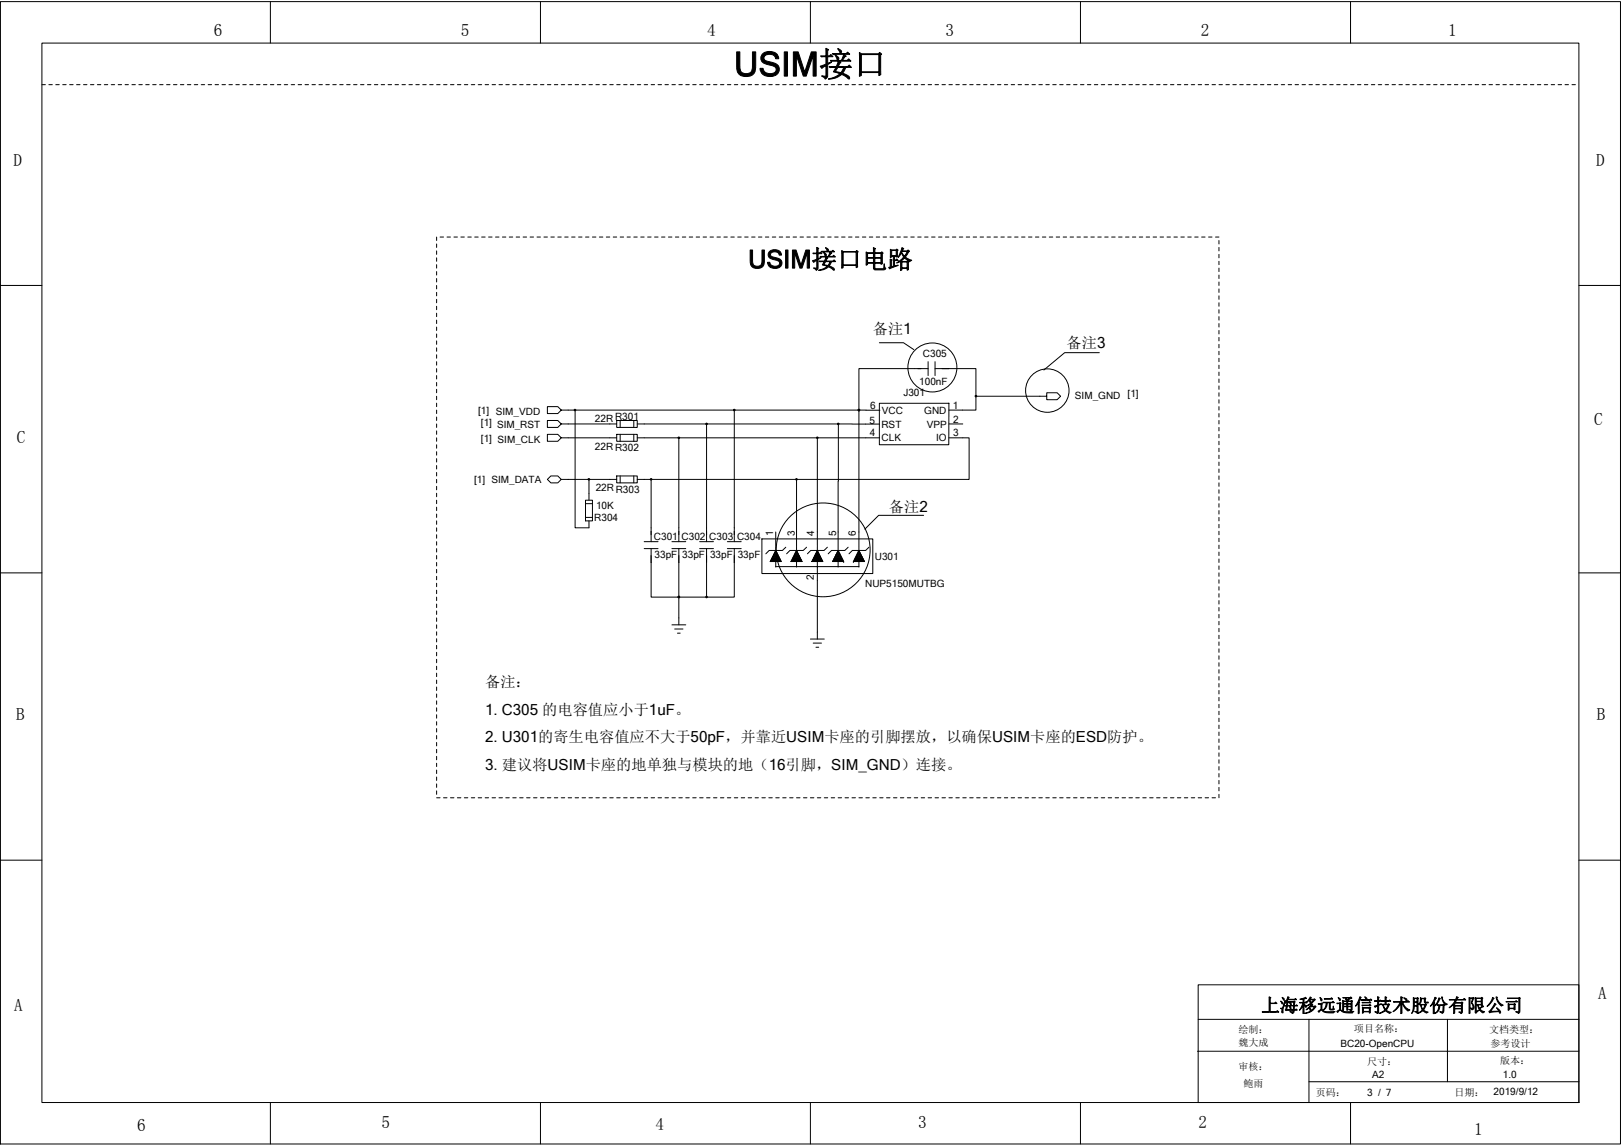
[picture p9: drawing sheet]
<svg xmlns="http://www.w3.org/2000/svg" width="297mm" height="210mm" viewBox="0 0 297 210" stroke-linecap="round" stroke-linejoin="round" font-family="sans-serif">
<g fill="none" stroke="#000" stroke-width=".18">
<path d="M.1 .3h296.8v209.3h-296.8zM7.7 7.9h281.6v194.1h-281.6zM7.7 15.5h.6M9 15.5h.6M10.2 15.5h.7M11.5 15.5h.6M12.8 15.5h.6M14 15.5h.7M15.3 15.5h.6M16.6 15.5h.6M17.8 15.5h.7M19.1 15.5h.6"/>
<path d="M20.4 15.5h.6M21.7 15.5h.6M22.9 15.5h.6M24.2 15.5h.6M25.4 15.5h.7M26.7 15.5h.6M28 15.5h.6M29.2 15.5h.7M30.5 15.5h.7M31.8 15.5h.6M33.1 15.5h.6M34.3 15.5h.7"/>
<path d="M35.6 15.5h.6M36.9 15.5h.6M38.1 15.5h.7M39.4 15.5h.6M40.7 15.5h.6M41.9 15.5h.7M43.2 15.5h.7M44.5 15.5h.6M45.8 15.5h.6M47 15.5h.6M48.3 15.5h.6M49.5 .3v7.6"/>
<path d="M49.5 15.5h.7M50.8 15.5h.7M52.1 15.5h.6M53.4 15.5h.6M54.6 15.5h.7M55.9 15.5h.6M57.2 15.5h.6M58.4 15.5h.7M59.7 15.5h.6M61 15.5h.6M62.2 15.5h.7M63.5 15.5h.7"/>
<path d="M64.8 15.5h.6M66.1 15.5h.6M67.3 15.5h.7M68.6 15.5h.6M69.8 15.5h.7M71.1 15.5h.7M72.4 15.5h.6M73.7 15.5h.6M74.9 15.5h.7M76.2 15.5h.6M77.5 15.5h.6M78.7 15.5h.7"/>
<path d="M80 15.5h.6M81.3 15.5h.6M82.5 15.5h.7M83.8 15.5h.7M85.1 15.5h.6M86.4 15.5h.6M87.6 15.5h.7M88.9 15.5h.6M90.2 15.5h.6M91.4 15.5h.7M92.7 15.5h.6M94 15.5h.6"/>
<path d="M95.2 15.5h.7M96.5 15.5h.6M97.8 15.5h.6M99 .3v7.6M99 15.5h.7M100.3 15.5h.6M101.6 15.5h.6M102.8 15.5h.7M104.1 15.5h.7M105.4 15.5h.6M106.7 15.5h.6M107.9 15.5h.7"/>
<path d="M109.2 15.5h.6M110.5 15.5h.6M111.7 15.5h.7M113 15.5h.6M114.3 15.5h.6M115.5 15.5h.6M116.8 15.5h.6M118 15.5h.7M119.3 15.5h.6M120.6 15.5h.6M121.9 15.5h.6M123.1 15.5h.7"/>
<path d="M124.4 15.5h.6M125.7 15.5h.6M126.9 15.5h.7M128.2 15.5h.6M129.5 15.5h.6M130.7 15.5h.7M132 15.5h.6M133.3 15.5h.6M134.6 15.5h.6M135.8 15.5h.7M137.1 15.5h.6M138.4 15.5h.6"/>
<path d="M139.6 15.5h.6M140.9 15.5h.6M142.2 15.5h.6M143.4 15.5h.7M144.7 15.5h.6M146 15.5h.6M147.2 15.5h.7M148.5 .3v7.6M148.5 15.5h.6M149.8 15.5h.6M151 15.5h.7M152.3 15.5h.6"/>
<path d="M153.6 15.5h.6M154.9 15.5h.6M156.1 15.5h.7M157.4 15.5h.6M158.7 15.5h.6M159.9 15.5h.7M161.2 15.5h.6M162.5 15.5h.6M163.7 15.5h.7M165 15.5h.6M166.3 15.5h.6M167.5 15.5h.7"/>
<path d="M168.8 15.5h.6M170.1 15.5h.6M171.3 15.5h.7M172.6 15.5h.6M173.9 15.5h.6M175.2 15.5h.6M176.4 15.5h.7M177.7 15.5h.6M179 15.5h.6M180.2 15.5h.7M181.5 15.5h.6M182.8 15.5h.6"/>
<path d="M184 15.5h.7M185.3 15.5h.6M186.6 15.5h.6M187.8 15.5h.7M189.1 15.5h.6M190.4 15.5h.6M191.6 15.5h.7M192.9 15.5h.6M194.2 15.5h.6M195.4 15.5h.7M196.7 15.5h.7M198 .3v7.6"/>
<path d="M198 15.5h.6M199.3 15.5h.6M200.5 15.5h.7M201.8 15.5h.6M203.1 15.5h.6M204.3 15.5h.7M205.6 15.5h.6M206.9 15.5h.6M208.1 15.5h.7M209.4 15.5h.6M210.7 15.5h.6M211.9 15.5h.7"/>
<path d="M213.2 15.5h.6M214.5 15.5h.6M215.7 15.5h.7M217 15.5h.7M218.3 15.5h.6M219.6 15.5h.6M220.8 15.5h.7M222.1 15.5h.6M223.4 15.5h.6M224.6 15.5h.7M225.9 15.5h.6M227.2 15.5h.6"/>
<path d="M228.4 15.5h.7M229.7 15.5h.7M231 15.5h.6M232.2 15.5h.7M233.5 15.5h.6M234.8 15.5h.6M236 15.5h.7M237.3 15.5h.7M238.6 15.5h.6M239.9 15.5h.6M241.1 15.5h.7M242.4 15.5h.6"/>
<path d="M243.7 15.5h.6M244.9 15.5h.7M246.2 15.5h.6M247.5 .3v7.6M247.5 15.5h.6M248.7 15.5h.7M250 15.5h.7M251.3 15.5h.6M252.6 15.5h.6M253.8 15.5h.6M255.1 15.5h.6M256.3 15.5h.7"/>
<path d="M257.6 15.5h.7M258.9 15.5h.6M260.2 15.5h.6M261.4 15.5h.7M262.7 15.5h.6M264 15.5h.6M265.2 15.5h.7M266.5 15.5h.6M267.8 15.5h.6M269 15.5h.7M270.3 15.5h.7M271.6 15.5h.6"/>
<path d="M272.9 15.5h.6M274.1 15.5h.7M275.4 15.5h.6M276.7 15.5h.6M277.9 15.5h.6M279.2 15.5h.6M280.4 15.5h.7M281.7 15.5h.6M283 15.5h.6M284.2 15.5h.7M285.5 15.5h.6M286.8 15.5h.6"/>
<path d="M288.1 15.5h.6M.1 52.3h7.6M80 43.4v.7M80 44.7v.6M80 46v.6M80 47.2v.7M80 48.5v.6M80 49.8v.6M80 51v.7M80 52.3v.6M80 53.6v.6M80 54.8v.7"/>
<path d="M80 56.1v.6M80 57.4v.6M80 58.7v.6M80 59.9v.7M80.6 43.4h.7M81.9 43.4h.6M83.2 43.4h.6M84.5 43.4h.6M85.7 43.4h.7M87 43.4h.6M88.3 43.4h.6M89.5 43.4h.7"/>
<path d="M90.8 43.4h.6M92.1 43.4h.6M93.3 43.4h.7M94.6 43.4h.6M95.9 43.4h.6M97.1 43.4h.7M98.4 43.4h.6M99.7 43.4h.6M100.9 43.4h.7M102.2 43.4h.6M103.5 43.4h.6M104.8 43.4h.6"/>
<path d="M106 43.4h.7M107.3 43.4h.6M108.6 43.4h.6M109.8 43.4h.7M111.1 43.4h.6M112.4 43.4h.6M113.6 43.4h.7M114.9 43.4h.6M116.1 43.4h.7M117.4 43.4h.6M118.7 43.4h.6M119.9 43.4h.7"/>
<path d="M121.2 43.4h.7M122.5 43.4h.6M123.8 43.4h.6M125 43.4h.7M126.3 43.4h.6M127.6 43.4h.6M128.8 43.4h.7M130.1 43.4h.6M131.4 43.4h.6M132.6 43.4h.7M133.9 43.4h.7M135.2 43.4h.6"/>
<path d="M136.5 43.4h.6M137.7 43.4h.7M139 43.4h.6M140.2 43.4h.7M141.5 43.4h.7M142.8 43.4h.6M144.1 43.4h.6M145.3 43.4h.7M146.6 43.4h.6M147.9 43.4h.6M149.1 43.4h.7M150.4 43.4h.6"/>
<path d="M151.7 43.4h.6M152.9 43.4h.7M154.2 43.4h.7M155.5 43.4h.6M156.8 43.4h.6M158 43.4h.7M159.3 43.4h.6M160.6 43.4h.6M161.8 43.4h.7M163.1 43.4h.6M164.4 43.4h.6M165.6 43.4h.7"/>
<path d="M166.9 43.4h.6M168.2 43.4h.6M169.4 43.4h.7M170.7 43.4h.6M172 43.4h.6M173.2 43.4h.7M174.5 43.4h.7M175.8 43.4h.6M177.1 43.4h.6M178.3 43.4h.7M179.6 43.4h.6M180.9 43.4h.6"/>
<path d="M182.1 43.4h.7M183.4 43.4h.6M184.7 43.4h.6M185.9 43.4h.7M187.2 43.4h.6M188.5 43.4h.6M189.7 43.4h.7M191 43.4h.6M192.3 43.4h.6M193.5 43.4h.7M194.8 43.4h.6M196.1 43.4h.6"/>
<path d="M197.4 43.4h.6M198.6 43.4h.7M199.9 43.4h.6M201.2 43.4h.6M202.4 43.4h.7M203.7 43.4h.6M205 43.4h.6M206.2 43.4h.7M207.5 43.4h.6M208.8 43.4h.6M210 43.4h.7M211.3 43.4h.6"/>
<path d="M212.6 43.4h.6M213.8 43.4h.7M215.1 43.4h.6M216.4 43.4h.6M217.7 43.4h.6M218.9 43.4h.7M220.2 43.4h.6M221.5 43.4h.6M222.7 43.4h.7M223.4 44.1v.6M223.4 45.3v.7M223.4 46.6v.6"/>
<path d="M223.4 47.9v.6M223.4 49.1v.7M223.4 50.4v.6M223.4 51.7v.6M223.4 52.9v.7M223.4 54.2v.6M223.4 55.5v.6M223.4 56.7v.7M223.4 58v.7M223.4 59.3v.6M289.3 52.3h7.6M80 61.2v.6"/>
<path d="M80 62.5v.6M80 63.7v.7M80 65v.6M80 66.3v.6M80 67.5v.7M80 68.8v.6M80 70.1v.6M80 71.3v.7M80 72.6v.6M80 73.9v.6M80 75.1v.7M80 76.4v.6"/>
<path d="M80 77.7v.6M80 79v.6M102.8 75.1l-.6-.6h-1.9v1.3h1.9l.6-.7h2.6v21.6h2.5v-1.3M105.4 75.1h52M113 77.7h-10.2l-.6 .6h-1.9v-1.3h1.9l.6 .7M113 77h3.8v1.3h-3.8zM113 79.6h3.8v1.3h-3.8zM113.6 77v1.3M113.6 79.6v1.3M116.1 77v1.3M116.1 79.6v1.3M129.5 77.7v21.6"/>
<path d="M134.6 75.1v24.2M153.6 77.7h-36.8M153.6 77.7v22.3M153.6 77.7h7.5M157.4 75.1l3.8 .1M157.4 75.1h.1M157.4 75.1v24.9M161.1 73.9h12.8v7.6h-12.8zM161.1 62.8h4.5l1.9 1.3M170.1 67.5h-12.7v7.6M170.1 66.3v2.5M171.3 67.5h7.5v5.1"/>
<path d="M171.3 66.3v2.5M173.9 77.7h2.5M178.8 72.6h13v-.6h1.9l.6 .6-.6 .6h-1.9v-.6M178.8 72.6v2.5h-4.9M201.4 64.6h-6.3l-3.8 3.2M223.4 60.6v.6M223.4 61.8v.7M223.4 63.1v.6M223.4 64.4v.6M223.4 65.6v.7M223.4 66.9v.6M223.4 68.2v.6"/>
<path d="M223.4 69.4v.7M223.4 70.7v.6M223.4 72v.6M223.4 73.2v.7M223.4 74.5v.6M223.4 75.8v.6M223.4 77v.7M223.4 78.3v.7M223.4 79.6v.6M80 80.2v.7M80 81.5v.6M80 82.8v.6"/>
<path d="M80 84v.7M80 85.3v.6M80 86.6v.6M80 87.8v.7M80 89.1v.6M80 90.4v.6M80 91.7v.6M80 92.9v.7M80 94.2v.6M80 95.4v.7M80 96.7v.6M80 98v.6"/>
<path d="M80 99.3v.6M100.3 87.8l.6-.6h1.3l.6 .6-.6 .7h-1.3zM102.8 87.8h5.1v3.9M107.3 91.7h1.3v3.7h-1.3zM107.3 94.8h1.3M107.3 92.3h1.3M107.9 87.8h5.1M113 80.2h-10.2l-.6 .7h-1.9v-1.3h1.9l.6 .6M113 87.2h3.8v1.3h-3.8zM113.6 87.2v1.3M116.1 87.2v1.3M118 99.3h2.6"/>
<path d="M119.3 87.8v11.5M123.1 99.3h2.6M124.4 80.2h-7.6M128.2 99.3h2.5M133.3 99.3h2.5M139.6 98.7h20.3v6.4h-20.3zM142.2 97.5v2.5M146 87.8h-29.2M146 87.8v12.2M149.8 80.2h-25.4v19.1M149.8 80.2h11.4M149.8 80.2v19.8"/>
<path d="M169.2 94.4h-8.2l-2.5 2.6M173.9 80.2h3.7v7.6h-31.6M223.4 80.9v.6M223.4 82.1v.7M223.4 83.4v.6M223.4 84.7v.6M223.4 85.9v.7M223.4 87.2v.6M223.4 88.5v.6M223.4 89.7v.7M223.4 91v.7M223.4 92.3v.6"/>
<path d="M223.4 93.6v.6M223.4 94.8v.6M223.4 96.1v.6M223.4 97.3v.7M223.4 98.6v.7M223.4 99.9v.6M.1 105h7.6M80 100.5v.7M80 101.8v.6M80 103.1v.6M80 104.3v.7M80 105.6v.6"/>
<path d="M80 106.9v.6M80 108.1v.7M80 109.4v.6M80 110.7v.6M80 112v.6M80 113.2v.7M80 114.5v.6M80 115.8v.6M80 117v.6M80 118.3v.6M80 119.5v.7M118 100.5h2.6"/>
<path d="M119.3 100.5v8.9h5.1M123.1 100.5h2.6M123.1 114.5h2.6M123.6 115.3h1.6M124.1 116h.5M124.4 109.4h5.1M124.4 109.4v5.1M124.4 100.5v8.9M128.2 100.5h2.5M129.5 100.5v8.9h5.1v-8.9M133.3 100.5h2.5M141.2 102.9h1.9"/>
<path d="M141.2 102.7h1.9M141.3 102.6v.3M141.3 102.5h1.7M141.4 102.3h1.5M141.5 102.3v.6M141.5 102.2h1.3M141.6 102h1.1M141.6 101.9v1M141.7 101.8h.9M141.8 101.6h.7M141.8 101.5v1.4M141.9 101.5h.5"/>
<path d="M142 101.3h.4M142 101.2v1.7M142 101.1h.3M142.1 100.9h.1M142.2 103.8h15.2M142.2 100.9l1 2h-2.1zM142.2 100.1v3.8M142.3 101.2v1.7M142.5 101.6v1.3M142.7 101.9v1M142.9 102.3v.6M143 102.6v.3"/>
<path d="M144 100.3l-.6 .6h-2.5l-.6 .6M145 102.8v.1M145.1 102.7h1.8M145.2 102.5h1.6M145.2 102.4v.5M145.2 102.3h1.5M145.3 102.2h1.3M145.3 102.1v.8M145.4 102h1.1M145.5 101.8h.9v1.1M145.5 101.7v1.2M145.6 101.6h.7"/>
<path d="M145.7 101.5h.5M145.7 101.3v1.6M145.8 101.3h.4M145.9 101.1h.2M145.9 101v1.9M145.9 100.9h.1M146 100.9l1 2h-2.1zM146 100.9h-1.2l-.7 .6M146 100.1v.8M146 102.9v1M146.1 101.1v1.8M146.2 101.4v1.5"/>
<path d="M146.6 102.1v.8M146.8 102.5v.4M147 102.8l-2 .1M147.8 100.3l-.6 .6h-1.2M148.5 117.1h2.5M148.8 102.9h2M148.9 102.7h1.8v.2M148.9 102.6v.3M149 102.5h1.6M149 117.8h1.5M149.1 102.3h1.4v.6M149.1 102.2v.7"/>
<path d="M149.1 102.2h1.3M149.2 102h1.1v.9M149.3 101.8v1.1M149.3 101.8h.9M149.4 101.6h.8v1.3M149.5 101.5v1.4M149.5 101.5h.6M149.5 118.6h.5M149.6 101.3h.4v1.6M149.6 101.1v1.8M149.7 101.1h.2M149.8 100.9v2"/>
<path d="M149.8 100.9l1 2h-2zM149.8 100.1v.8M149.8 100.9h-1.2l-.6 .6M149.8 102.9v14.2M151.6 100.3l-.6 .6h-1.2M152.6 102.9h2M152.7 102.7v.2M152.7 102.7h1.8M152.8 102.5h1.6M152.8 102.4v.5M152.9 102.3h1.4M152.9 102.2h1.3"/>
<path d="M153 102v.9M153 102h1.2M153.1 101.8h.9M153.3 101.5h.6v1.4M153.5 101.1h.2v1.8M153.6 100.9l1 2h-2zM153.6 100.9h-1.2l-.6 .6M153.6 100.1v.8M153.6 102.9v1M153.6 100.9l-.1 2M153.8 101.3h-.4v1.6M154 101.6h-.8v1.3"/>
<path d="M154.1 101.8v1.1M154.3 102.2v.7M154.4 102.6v.3M154.6 102.9h.1M155.4 100.3l-.6 .6h-1.2M156.4 102.9h.1M156.4 102.9h2M156.5 102.7h1.8M156.7 102.3h1.4M156.7 102.2v.7M156.8 102.2h1.2M156.8 102h1.2"/>
<path d="M157 101.6h.8M157.1 101.4v1.5M157.1 101.5h.6M157.2 101.3h.4M157.3 101.1v1.8M157.3 101.1h.2M157.4 100.9h.1M157.4 100.9l1 2h-2zM157.4 100.9h-1.2l-.6 .6M157.4 100.1v.8M157.4 102.9v1M157.5 101v1.9"/>
<path d="M157.6 101.3v1.6M157.8 101.7v1.2M157.9 101.8h-1v1.1M158 102v.9M158.2 102.4v.5M158.2 102.5h-1.6v.4M158.3 102.7v.2M159.2 100.3l-.6 .6h-1.2M223.4 101.2v.6M223.4 102.4v.7M223.4 103.7v.6M223.4 105v.6"/>
<path d="M223.4 106.2v.7M223.4 107.5v.6M223.4 108.8v.6M223.4 110v.7M223.4 111.3v.7M223.4 112.6v.6M223.4 113.9v.6M223.4 115.1v.7M223.4 116.4v.6M223.4 117.6v.7M223.4 118.9v.6M289.3 105h7.6"/>
<path d="M80 120.8v.6M80 122.1v.6M80 123.3v.7M80 124.6v.6M80 125.9v.6M80 127.1v.7M80 128.4v.7M80 129.7v.6M80 131v.6M80 132.2v.7M80 133.5v.6M80 134.8v.6"/>
<path d="M80 136v.7M80 137.3v.6M80 138.6v.6M80 139.8v.7M223.4 120.2v.6M223.4 121.4v.7M223.4 122.7v.6M223.4 124v.6M223.4 125.2v.7M223.4 126.5v.6M223.4 127.8v.6M223.4 129.1v.6"/>
<path d="M223.4 130.3v.7M223.4 131.6v.6M223.4 132.9v.6M223.4 134.1v.7M223.4 135.4v.6M223.4 136.7v.6M223.4 137.9v.7M223.4 139.2v.6M.1 157.6h7.6M80 141.1v.6M80 142.4v.6M80 143.6v.7"/>
<path d="M80 144.9v.6M80 146.2h.6M81.3 146.2h.6M82.5 146.2h.7M83.8 146.2h.7M85.1 146.2h.6M86.4 146.2h.6M87.6 146.2h.7M88.9 146.2h.6M90.2 146.2h.6M91.4 146.2h.7M92.7 146.2h.6"/>
<path d="M94 146.2h.6M95.2 146.2h.7M96.5 146.2h.6M97.8 146.2h.6M99 146.2h.7M100.3 146.2h.6M101.6 146.2h.6M102.8 146.2h.7M104.1 146.2h.7M105.4 146.2h.6M106.7 146.2h.6M107.9 146.2h.7"/>
<path d="M109.2 146.2h.6M110.5 146.2h.6M111.7 146.2h.7M113 146.2h.6M114.3 146.2h.6M115.5 146.2h.6M116.8 146.2h.6M118 146.2h.7M119.3 146.2h.6M120.6 146.2h.6M121.9 146.2h.6M123.1 146.2h.7"/>
<path d="M124.4 146.2h.6M125.7 146.2h.6M126.9 146.2h.7M128.2 146.2h.6M129.5 146.2h.6M130.7 146.2h.7M132 146.2h.6M133.3 146.2h.6M134.6 146.2h.6M135.8 146.2h.7M137.1 146.2h.6M138.4 146.2h.6"/>
<path d="M139.6 146.2h.6M140.9 146.2h.6M142.2 146.2h.6M143.4 146.2h.7M144.7 146.2h.6M146 146.2h.6M147.2 146.2h.7M148.5 146.2h.6M149.8 146.2h.6M151 146.2h.7M152.3 146.2h.6M153.6 146.2h.6"/>
<path d="M154.9 146.2h.6M156.1 146.2h.7M157.4 146.2h.6M158.7 146.2h.6M159.9 146.2h.7M161.2 146.2h.6M162.5 146.2h.6M163.7 146.2h.7M165 146.2h.6M166.3 146.2h.6M167.5 146.2h.7M168.8 146.2h.6"/>
<path d="M170.1 146.2h.6M171.3 146.2h.7M172.6 146.2h.6M173.9 146.2h.6M175.2 146.2h.6M176.4 146.2h.7M177.7 146.2h.6M179 146.2h.6M180.2 146.2h.7M181.5 146.2h.6M182.8 146.2h.6M184 146.2h.7"/>
<path d="M185.3 146.2h.6M186.6 146.2h.6M187.8 146.2h.7M189.1 146.2h.6M190.4 146.2h.6M191.6 146.2h.7M192.9 146.2h.6M194.2 146.2h.6M195.4 146.2h.7M196.7 146.2h.7M198 146.2h.6M199.3 146.2h.6"/>
<path d="M200.5 146.2h.7M201.8 146.2h.6M203.1 146.2h.6M204.3 146.2h.7M205.6 146.2h.6M206.9 146.2h.6M208.1 146.2h.7M209.4 146.2h.6M210.7 146.2h.6M211.9 146.2h.7M213.2 146.2h.6M214.5 146.2h.6"/>
<path d="M215.7 146.2h.7M217 146.2h.7M218.3 146.2h.6M219.6 146.2h.6M220.8 146.2h.7M222.1 146.2h.6M223.4 140.5v.6M223.4 141.7v.7M223.4 143v.6M223.4 144.3v.6M223.4 145.5v.7M289.3 157.6h7.6"/>
<path d="M219.4 192.6h69.9M219.6 180.4h69.7v21.6h-69.7zM219.6 186.8h69.7M239.9 198.2h49.4M239.9 186.8v15.2M265.2 186.8v11.4M49.5 202v7.6M99 202v7.6M148.5 202v7.6M198 202v7.6M247.5 202v7.6"/>
<circle cx="170.8" cy="67.3" r="4.5"/>
<circle cx="191.9" cy="71.6" r="4"/>
<circle cx="150.8" cy="100.8" r="8.6"/>
</g>
<g fill="#000" stroke="#000" stroke-width=".18">
<path d="M105.3 75h.2v.2h-.2z" fill-rule="evenodd"/>
<path d="M129.4 77.6h.2v.2h-.2z" fill-rule="evenodd"/>
<path d="M134.4 75h.3v.2h-.3z" fill-rule="evenodd"/>
<path d="M153.5 77.6h.2v.2h-.2z" fill-rule="evenodd"/>
<path d="M157.3 75h.2v.2h-.2z" fill-rule="evenodd"/>
<path d="M157.3 75h.2v.2h-.2z" fill-rule="evenodd"/>
<path d="M178.7 72.5h.2v.2h-.2z" fill-rule="evenodd"/>
<path d="M107.8 87.7h.2v.2h-.2z" fill-rule="evenodd"/>
<path d="M119.2 87.7h.2v.2h-.2z" fill-rule="evenodd"/>
<path d="M124.3 80.1h.2v.2h-.2z" fill-rule="evenodd"/>
<path d="M145.8 87.7h.2v.2h-.2z" fill-rule="evenodd"/>
<path d="M149.7 80.1h.2v.2h-.2z" fill-rule="evenodd"/>
<circle cx="124.4" cy="109.4" r=".15"/>
<circle cx="129.5" cy="109.4" r=".15"/>
</g>
<text font-size="6.2" x="134.5" y="13.9">USIM接口</text>
<text font-size="4.6" x="137.1" y="49.1">USIM接口电路</text>
<text font-size="3.4" x="231.1" y="185.4">上海移远通信技术股份有限公司</text>
<g font-size="3.2">
<text x="39.2" y="6.6">6</text>
<text x="84.5" y="6.6">5</text>
<text x="129.6" y="6.6">4</text>
<text x="173.2" y="6.6">3</text>
<text x="220.1" y="6.6">2</text>
<text x="265.4" y="6.6">1</text>
<text x="2.5" y="30.5">D</text>
<text x="292.5" y="30.4">D</text>
<text x="292.1" y="77.8">C</text>
<text x="3.1" y="81.1">C</text>
<text x="3" y="131.8">B</text>
<text x="292.6" y="131.8">B</text>
<text x="2.6" y="185.3">A</text>
<text x="292.9" y="183.1">A</text>
<text x="25.1" y="207.3">6</text>
<text x="69.9" y="206.8">5</text>
<text x="120.1" y="207">4</text>
<text x="168.2" y="206.8">3</text>
<text x="219.6" y="206.8">2</text>
<text x="270.1" y="208">1</text>
</g>
<g font-size="2.8">
<text x="159.9" y="61.2">备注1</text>
<text x="195.4" y="63.7">备注3</text>
<text x="162.9" y="93.8">备注2</text>
<text x="88.9" y="125.9">备注：</text>
<text x="88.9" y="131">1. C305 的电容值应小于1uF。</text>
<text x="88.9" y="136">2. U301的寄生电容值应不大于50pF，并靠近USIM卡座的引脚摆放，以确保USIM卡座的ESD防护。</text>
<text x="88.9" y="141.1">3. 建议将USIM卡座的地单独与模块的地（16引脚，SIM_GND）连接。</text>
</g>
<g font-size="1.8">
<text x="169.1" y="65.4">C305</text>
<text x="168.4" y="70.6">100nF</text>
<text x="87.6" y="75.8">[1] SIM_VDD</text>
<text x="109" y="77.3">22R R301</text>
<text x="159.4" y="77.7">5</text>
<text x="159.5" y="74.9">6</text>
<text x="161.6" y="75.8">VCC</text>
<text x="165.5" y="72.6">J301</text>
<text x="169.4" y="75.8">GND</text>
<text x="174.6" y="74.9">1</text>
<text x="174.6" y="77.4">2</text>
<text x="197" y="73.1">SIM_GND</text>
<text x="206.6" y="72.8">[1]</text>
<text x="88.1" y="78.1">[1] SIM_RST</text>
<text x="88.1" y="80.9">[1] SIM_CLK</text>
<text x="109" y="82.5">22R R302</text>
<text x="159.4" y="80">4</text>
<text x="161.5" y="78.4">RST</text>
<text x="161.5" y="80.9">CLK</text>
<text x="169.8" y="78.3">VPP</text>
<text x="171.6" y="80.9">IO</text>
<text x="174.6" y="80">3</text>
<text x="86.9" y="88.4">[1] SIM_DATA</text>
<text x="108.9" y="95.4">R304</text>
<text x="109.2" y="90">22R R303</text>
<text x="109.2" y="93.3">10K</text>
<text x="119.8" y="98.9">C301 C302 C303 C304</text>
<text x="141.7" y="98.3" transform="rotate(-90 141.7 98.3)">1</text>
<text x="145.7" y="98.3" transform="rotate(-90 145.7 98.3)">3</text>
<text x="149.2" y="98.3" transform="rotate(-90 149.2 98.3)">4</text>
<text x="153.2" y="98.2" transform="rotate(-90 153.2 98.2)">5</text>
<text x="156.8" y="98.2" transform="rotate(-90 156.8 98.2)">6</text>
<text x="119.9" y="102.2">33pF</text>
<text x="125" y="102.2">33pF</text>
<text x="130.1" y="102.2">33pF</text>
<text x="135.2" y="102.2">33pF</text>
<text x="149.1" y="106.3" transform="rotate(-90 149.1 106.3)">2</text>
<text x="158.5" y="107.6">NUP5150MUTBG</text>
<text x="160.3" y="102.7">U301</text>
<text x="226.9" y="189.2">绘制：</text>
<text x="226.9" y="191.6">魏大成</text>
<text x="245.6" y="191.9">BC20-OpenCPU</text>
<text x="248.1" y="189.1">项目名称：</text>
<text x="272.9" y="189.3">文档类型：</text>
<text x="273.1" y="191.9">参考设计</text>
<text x="226.9" y="196">审核：</text>
<text x="250.5" y="195.2">尺寸：</text>
<text x="251.4" y="197.6">A2</text>
<text x="274.9" y="194.9">版本：</text>
<text x="275.4" y="197.6">1.0</text>
<text x="227.9" y="199.2">鲍雨</text>
<text x="241.1" y="200.7">页码：</text>
<text x="250.5" y="200.7">3 / 7</text>
<text x="266.5" y="200.7">日期：</text>
<text x="273.7" y="200.6">2019/9/12</text>
</g>
</svg>
